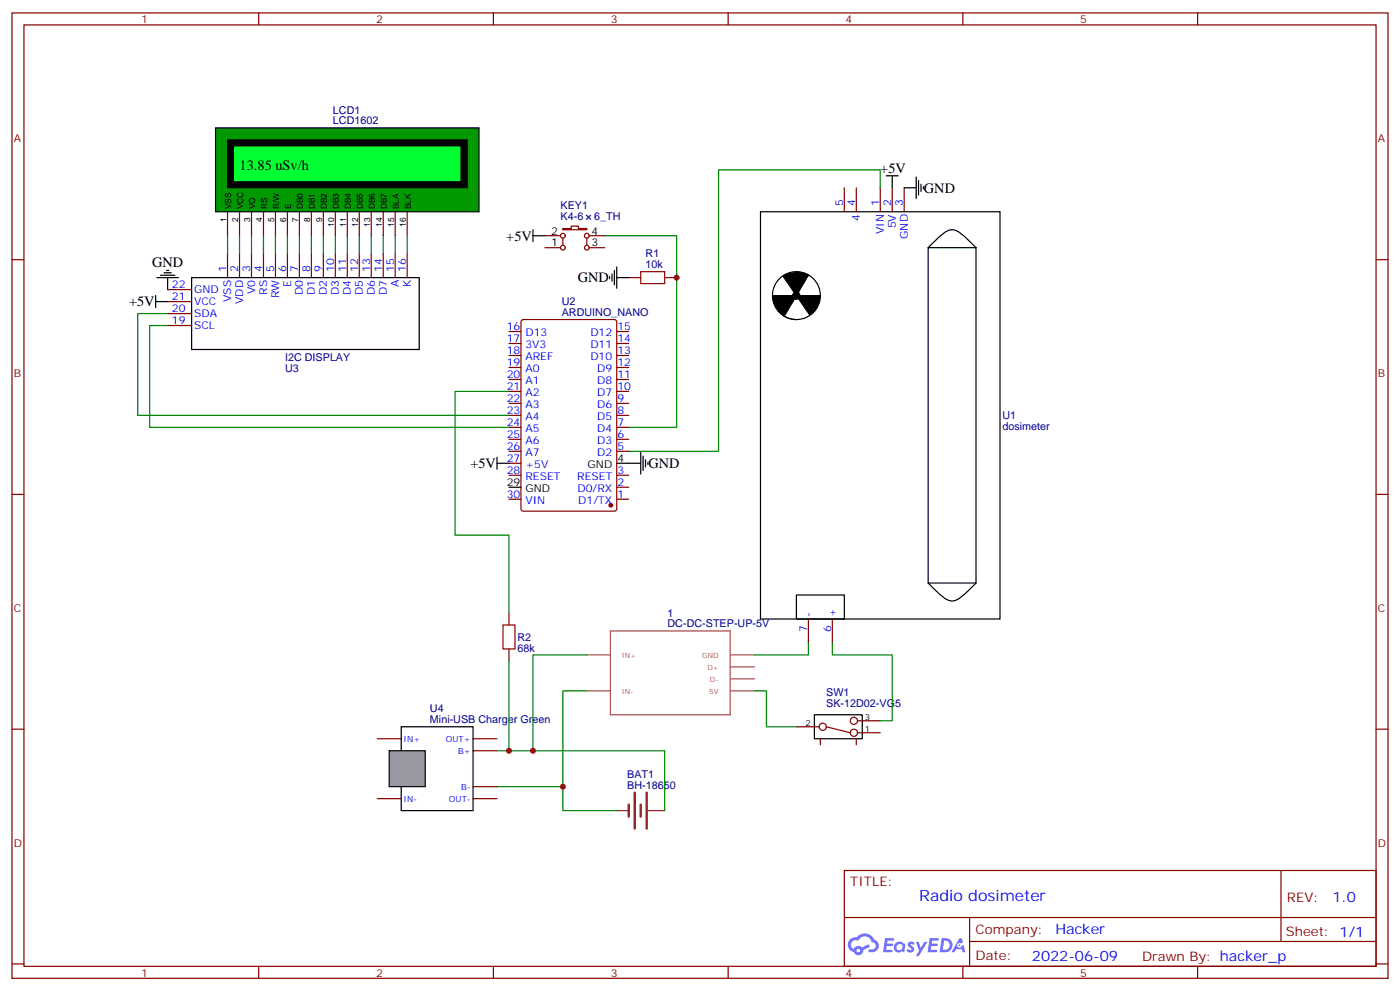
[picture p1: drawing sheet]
<svg xmlns="http://www.w3.org/2000/svg" width="412mm" height="292mm" viewBox="0 0 412 292" stroke-linecap="round" stroke-linejoin="round" font-family="sans-serif">
<g fill="none" stroke="#870000" stroke-width=".35">
<path d="M3.5 3.8h405.4v284.3h-405.4zM7.1 7.3h398.2v277.3h-398.2zM76.2 3.8v3.5M145.3 3.8v3.5M214.5 3.8v3.5M283.6 3.8v3.5M352.8 3.8v3.5M3.5 76.5h3.6M405.3 76.5h3.6M3.5 145.6h3.6M405.3 145.6h3.6M3.5 214.8h3.6"/>
<path d="M405.3 214.8h3.6M248.7 256.4h156.6v28.2h-156.6zM377.3 256.4v20.9M248.7 270.2h156.5M285.6 277.3h119.6M285.6 270.2v14.2M3.5 283.9h3.6M76.2 284.6v3.5M145.3 284.6v3.5M214.5 284.6v3.5M283.6 284.6v3.5M352.8 284.6v3.5"/>
<path d="M405.3 283.9h3.6"/>
</g>
<g fill="#5487ff">
<path d="M267.7 277.6a1.22 1.22 0 0 1 1.7 .2l-.4 .6a.47 .47 0 0 0-.3-.4 .47 .47 0 0 0-.5 .2l.1 .2a1.14 1.14 0 0 1 .8 1.8 1.14 1.14 0 0 1-1.9 0l-.2-.2 .5-.6 .7 .5a.29 .29 0 0 0 .3-.3 .29 .29 0 0 0-.2-.3 1.04 1.04 0 0 1-.6-1.7z"/>
<path d="M260.7 276.3h2.4l.3 .2-.2 .5-1.8 .1-.1 .8h1.5l.3 .4-.3 .4h-1.6l-.2 1.1h1.7l.2 .3-.2 .3-2.6 .1z"/>
<path d="M273.8 276.3h2.4l.3 .2-.1 .5-1.8 .1-.2 .8h1.6l.3 .4-.4 .4h-1.6l-.1 1.1h1.7l.2 .3-.2 .3-2.6 .1z"/>
<path d="M282.6 276.3h.7l.3 1.3-.6 .3a.69 .69 0 0 0-1 .3 .69 .69 0 0 0 .4 .9 .69 .69 0 0 0 .9-.6l.5-.2 .6 2.2h-.8l-.2-.9h-1.8l-.5 .9h-.8z"/>
<path d="M269.8 277.4h.8l.6 1.8 1.1-1.8h.9l-2.6 4.2h-.8l.9-1.5z"/>
<path d="M277.4 276.3l-.6 4.2h1.3a2.11 2.11 0 0 0 2.5-2.1 2.11 2.11 0 0 0-2.5-2.1zM278.1 277.1a1.39 1.39 0 0 1 1.7 1.4 1.39 1.39 0 0 1-1.8 1.3h-.3z"/>
<path d="M263.7 277.9a1.54 1.54 0 0 0-.1 2.2 1.54 1.54 0 0 0 2.2 .1l.6 .3 .3-2.3-.2-.3h-.4a1.49 1.49 0 0 0-2.4 0zM264 278.9a.94 .94 0 0 1 1.8 0 .94 .94 0 0 1-1.8 0z"/>
<path d="M250.4 276.7a2.18 2.18 0 0 0 1.1 3.7 1.44 1.44 0 0 0 1.6 .9 1.44 1.44 0 0 0 1.2-1.4l2-1.1-.5-.7-1.9 1a1.47 1.47 0 0 0-2.4 .4 1.39 1.39 0 0 1-.7-1.9 1.39 1.39 0 0 1 2-.5 2.12 2.12 0 0 1 2.2-1.3 2.12 2.12 0 0 1 1.9 1.7 1.14 1.14 0 0 1 1.1 1.4 1.14 1.14 0 0 1-1.7 .7 .43 .43 0 0 0-.5 .4 .43 .43 0 0 0 .4 .5 1.98 1.98 0 0 0 2.5-1.2 1.98 1.98 0 0 0-1.2-2.6 3.1 3.1 0 0 0-5.3-.6l-.9 .1zM252.3 280a.55 .55 0 0 1 1.1 0 .55 .55 0 0 1-1.1 0z"/>
<circle cx="282.6" cy="278.4" r=".26"/>
</g>
<g fill="none" stroke="#000" stroke-width=".35">
<path d="M224 62.4h70.6v119.9h-70.6zM273.4 73h14.1v98.7h-14.1zM273.4 73l2.6-2.6a8.1 8.1 0 0 1 4.5-2.7 6.7 6.7 0 0 1 4.4 2.7l2.6 2.6M227.5 87.1h14.2h-.4M230.6 92.9l1.6 .8 2.4 .4M230.7 81.4l7.8 11.3M230.9 81.1l.5 1.2 .7 .3 1.6 2 .6 1.3 .7-1.2-.3 1.3 .6-.5-.4 .3 .6-1.4-.4 1.1 .4-.9v.3l-.4 .9 .4-.9v.3l-.3 .7v-.4l.9-1.3-.9 1.1v-1.2l-.6 1.4v-1.3v1.1v-1l-.2 1.1-.3-1v1l-.1-1.1 .4 1.7 .1-1.7-.2 1.2-.4-1.3-.1 1-.2-.8 .3 1.7 .1-.6-.5-1.1-.4-.2 .3 .9-.4-1.6v1l-1.8-3.5 .3 1.3 1 1.2h.2l.1-.2-.6-.9 1.1 1.4-.3-1.1 .5 1.3-.7-1.5 .5 .4 .5 1.1 .2-1-.3 1.5-.2-1.1a.99 .99 0 0 0 1.1 .7l.2-1.2-.6 1.2-.2-1.1 .4 1.3 .6-1.4 .1 1-.1-1.1-.4 1.4v-1.2l.1 .9 .9-.7-.5 1.5 .2-1.5-.6 1.1 .3-.8-.4 1.2 1.1-1.3-.2 .9 .7-1.3-1 1.6 .7-1.2 .4-.3-.3 .9 .4-.9-1.1 1M231.2 81.1l3-.8 2.1 .1 .9 .4-2.3-.3-3 .6a.33 .33 0 0 0-.4 .2 .33 .33 0 0 0 .3 .4l.2 .5-.3-1 .6 2.1v-2.4v1.2l-.5-.6h1.1l-.7-.2v.5l.4-.1a.53 .53 0 0 0-.5-.5 .53 .53 0 0 0-.6 .4 1.16 1.16 0 0 0 1.2 .4 1.16 1.16 0 0 0 .8-.9l-.5-.1-.3 .2-.2 1.1a.54 .54 0 0 0 .6 0 .54 .54 0 0 0 .2-.6l-.1-.7a.64 .64 0 0 0-.6 .2 .64 .64 0 0 0-.2 .6l.6-1.1-.6 1.7 .7-1.2-.4 1.4 .6-1.6-.2 1.7 .5-1.7-.5 1.8 .2-2.3 .3 .4 .7-.1-.9 .2 1.3-.3h1.4l-2 .2-.5 .6 2.1-.7 1.2 .2-1.6 .3 1-.2 .5 .3-.4 .3 .2-.7-.4 1.7 .4-1-1.3 1.4 .8-1.6-.8 1.8 1.1-1.7h-.3l-1 .8 1.2-1.1-.4 .2-.9 1.8 .9-2.6-1.1 2 .7-2-1 2.8-.4-3 1 1.6 .1-.3-.2-.9-.9 1.2-.3 .8 1.1-1.9v1.6v-.2M232.6 87.3l-1.5 .6h-1l-.1-.2a.96 .96 0 0 1 1.2-.1h.4l-1.3 .2-.1-.2-.8-.3 1-.1 .2 .1-2.7 .2 .3 1.6-.3-.5v-.2l1.6 3.5 .8-.7-.5 .2-.3 .3 .9-.2 .5-.4-1.4 .2-1.3-3.5 .6 2.3-.5-2.2 1.9 .1 1.7-.3h1.3l-1.1 .7-1.3 1.4 .9-1.5-1.4 1.6 .1-.8-.2-.2-.4 .2-.4 .9v.3h.2a.75 .75 0 0 0 .5-.9 .75 .75 0 0 0-.8-.6 2 2 0 0 0 1.2 2.1 1.64 1.64 0 0 0-.4-2.2l-.3 .2v.7M232.8 87.9l-1.3 .6 1-.7-2.4 .6 1.9-.6-1.5 .7 .1 .3 .2-.4 .7 .1-.7 .4h-.2l.8-.6h-1.6l.5 .6-.1 .2h-.4l-.6-.9 .3 1.2-.1-.6 .2-.7 .2 2 .6 .2-.4-.3 1.2-.6-1 .1-.9 .3h1.3l1.1-.6-1.1 .8 1.8-1.6-.9 .9-.2 .5 1.6-1.7-.4 .4-1 1.7 1-1.8-.2 .5 .3-.8-.8 1.9-.1-.7-.4 1.1 .2-.7-.1 1.1 .6-1.2-.2 .6v-.9l-1.7 1.4 1.1-.4-1.2 .3 1.1-.5-.5 .5 .5-.6-1.3 .7 .6-.4-1 .2v.2l.3 .1a1.04 1.04 0 0 0 1.4-.1l.2-.2-1.3 .5-.4-.1-1-2.5 .1-.5 .5 1.4-.1-1.1M232.9 87.3l-5.2 .1 .8 .4h2.9l1.5-.5h.7l-1.1 .4 1-.2-.8 1.3 .2-.6 .7-.4-.8 1.5 .9-1.5-.6 .3-1.3 2.7 .8-1.5-1.6 2 .5-.6a1.1 1.1 0 0 1-.7 1.1l.6-1-.7 1-.9 .3 1.2-.4-.1 .2h-.4l.3-.2-.8 .2 .6-.1 .1 .5 1.1-1-1 1.3-1-.7 1.2 .8 1.4-2-.6 .7 .4-.9v-.3l-.6 1.1 .5-1.1-.2 .5 1.1-1.8-.4 1 .6-1.1-.4 .8 .5-.4 .6-1.3-.7 .7 .5-.7M234.4 86.3l-.2 .1h.5h-.2l-.1 .2h.3l-1.1 .2 .3 .1v-.4h.2l.3 .5h-.3v.3l-.3-.1 .3 .4 .2-.4 .2 .1 .2 .4-.2 .2 .4-.2-.3-.2-.1 .2 .5 .1 .5-.5h-.5l.4-.2-.3-.6v.4l.1 .1 .1-.3 .1 .2"/>
<path d="M234.6 80.9l-.3 2.1 .5-1.7v.2l-.3 1.4-.6-1.3-.1 1.7v-1.8l-.3 .2-.1 .7v-.4v.5l.3 .3 .3-.3 .1 .7-.3-.4h-.6l.2 .2 .5 .1-.1-.4h.3M235.8 87.1l1.3 .3 4.5-.1h-6l.7 1-1.1-.6 .8 1-.4-1.2 1.8 .2h-1.7l.2 .1 2.9-.1-3.1 .5 .8 .5 .4 .7-.1-.1a.77 .77 0 0 1-.9-.9l.8 .7 .3 1-.7-.9 1.2 1.4 .4 .8-.6-1 1.4 2.1 1.5-1.8-.3 .8-.5 .5 1.2-1.4 .9-3.1-.4 1.4-.7 1.8-.4 .4 1.2-3.5-.8 2.3-1.7 2 .8-.6-.6 .8-.6-1.6-1.9-2.1 .6 1.1 .9 .8 .7 1.3-.4-.7-.7-.4-.5-.9 1.1 1.6-.6-1.7 .9 1.8-.3-.1v-.2a1.34 1.34 0 0 1 1.5-.7v.5l-.4 .4-.3-1-.1 .9 .2-.9-.2 .9-.3-.7 .1 .8 .5-.7-.2 1.1 .6-1.1-.6 .9 .3-.7 1-1-.1 .3-.4 .7 .8-2.2-.2 1.2 .5-1.5-.3 .7 .2-1.1-.3 .8-.1 .2 .7-1.2-1.5 2.7 .4-1.4 .7-1.2-1.2 1.5-.7 1.5 1.5-2.2-1.1 2.1v-1.5l-.6 1.1 .8-1.3 .7-.6-1.5 1.9 1.4-2-1.6 1.4 1.3-1.4-.3 .2-1.1 1.3v-.6l.6-1-1.1 .8 .2-.8-.8 .6 .2-.8-.8 .5 .2-.4v.4l1 .6 .2 .6v-.3M236.5 88.1l1.1 1.5-.6-1.4-.2 .1 .6 1.3-.9-.8a.82 .82 0 0 1 .8-1 .82 .82 0 0 1 .8 .9l.1 1.1-.8-1.5 .6 1.4-.1-1.8 .4 2-.7-.5 .9 1-.3-1 .3-.3-.2 .9-.1-.9M237.3 87.7l3.4-.2-3.7 .6 3.5-.3-2.3 .3 1-.6h.2l-1.2 1.2 1.3-.4-1.1 .7 .1-.2M237.3 81l-1.7 2 1.2-1.2 .3-.9h.5l-1.4 1.9-.2 .8 .7-.8 .7-1.4 .5-.5-1.8 2.9 1-1.4-.3 .7-1.5 1.6 .8-1.1-.2 .5M238.1 81.1l-7 12M238.8 88.1l-.2 1 .4 .7-.2-1.6 .4-.4-.1 1.1v-.4M181.7 136.5h3.5M149.9 143.5h3.6M234.6 175.3h14.1v7h-14.1zM273.4 171.7l2.6 2.6a8.1 8.1 0 0 0 4.5 2.7 6.7 6.7 0 0 0 4.4-2.7l2.6-2.6"/>
<circle cx="234.6" cy="87.1" r="1.06"/>
<circle cx="234.6" cy="87.1" r="7.1"/>
</g>
<g fill="none" stroke="#870000" stroke-width=".35">
<path d="M248.7 55.3v7.1M252.2 55.3v7.1M259.3 55.3v7.1M262.8 55.3v7.1M266.3 55.3v7.1M149.9 97.6h3.6M153.7 94.3l.5-.2h26.8l.6 .5 .1 55.3-.5 .6-27 .1-.7-.5v-55.3zM181.7 97.6h3.5M149.9 118.8h3.6M149.9 115.3h3.6M149.9 111.8h3.6M149.9 108.2h3.6"/>
<path d="M149.9 104.7h3.6M149.9 101.2h3.6M181.7 118.8h3.5M181.7 115.3h3.5M181.7 111.8h3.5M181.7 108.2h3.5M181.7 104.7h3.5M181.7 101.2h3.5M149.9 140h3.6M149.9 132.9h3.6M149.9 129.4h3.6M149.9 125.9h3.6"/>
<path d="M149.9 122.3h3.6M149.9 136.5h3.6M181.7 140h3.5M181.7 132.9h3.5M181.7 129.4h3.5M181.7 125.9h3.5M181.7 122.3h3.5M149.9 147h3.6M181.7 147h3.5M181.7 143.5h3.5M238.1 182.3v7.1M245.2 182.3v7.1"/>
</g>
<circle cx="179.9" cy="148.8" r=".53" fill="#870000" stroke="#870000" stroke-width=".35"/>
<path d="M63.5 37.7h77.6v24.7h-77.6z" fill="#090" stroke="#000" stroke-width=".35"/>
<g fill="none" stroke="#870000" stroke-width=".35">
<path d="M67 62.4v7M70.6 62.4v7M74.1 62.4v7M77.6 62.4v7M81.1 62.4v7M84.7 62.4v7M88.2 62.4v7M91.7 62.4v7M95.2 62.4v7M98.8 62.4v7M102.3 62.4v7M105.8 62.4v7"/>
<path d="M109.4 62.4v7M112.9 62.4v7M116.4 62.4v7M119.9 62.4v7"/>
</g>
<path d="M67 41.2h70.6v14.1h-70.6z" fill="#000" stroke="#000" stroke-width=".35"/>
<path d="M68.8 43h67v10.6h-67z" fill="none" stroke="#000" stroke-width=".35"/>
<path d="M68.8 43h67v10.6h-67z" fill="#0f3" stroke="#000" stroke-width=".35"/>
<path d="M56.4 81.8h67.1v21.1h-67.1zM118.2 214.1h21.1v24.7h-21.1z" fill="none" stroke="#000" stroke-width=".35"/>
<g fill="none" stroke="#870000" stroke-width=".35">
<path d="M67 74.7v7.1M70.6 74.7v7.1M74.1 74.7v7.1M77.6 74.7v7.1M81.1 74.7v7.1M84.7 74.7v7.1M88.2 74.7v7.1M91.7 74.7v7.1M95.2 74.7v7.1M98.8 74.7v7.1M102.3 74.7v7.1M105.8 74.7v7.1"/>
<path d="M109.4 74.7v7.1M112.9 74.7v7.1M116.4 74.7v7.1M119.9 74.7v7.1M49.4 85.3h7M49.4 88.8h7M49.4 92.4h7M49.4 95.9h7M111.1 217.6h7.1M139.3 217.6h7.1M111.1 235.2h7.1M139.3 235.2h7.1"/>
<path d="M139.3 231.7h7.1M139.3 221.1h7.1"/>
</g>
<path d="M67 69.4v5.3M70.6 69.4v5.3M74.1 69.4v5.3" fill="none" stroke="#008700" stroke-width=".35"/>
<path d="M114.7 221.1h10.5v10.6h-10.5z" fill="#999" stroke="#000" stroke-width=".35"/>
<path d="M172.9 192.9h6.9M179.8 185.8h35.3v24.7h-35.3zM215.3 192.9h6.9M215.3 196.4h6.9M215.3 200h6.9M172.9 203.5h6.9M215.3 203.5h6.9" fill="none" stroke="#a64a4a" stroke-width=".35"/>
<path d="M185.2 237v3.5M187 233.5v10.6M188.7 237v3.5M190.5 233.5v10.6" fill="none" stroke="#8c2424" stroke-width=".71"/>
<path d="M181.7 238.8h3.5M190.9 238.8h4.9" fill="none" stroke="#8c2424" stroke-width=".35"/>
<g fill="none" stroke="#008700" stroke-width=".35">
<path d="M259.3 55.3v-5.3h-47.6v82.9h-26.5M77.6 69.4v5.3M81.1 69.4v5.3M84.7 69.4v5.3M88.2 69.4v5.3M91.7 69.4v5.3M95.2 69.4v5.3M98.8 69.4v5.3M102.3 69.4v5.3M105.8 69.4v5.3M109.4 69.4v5.3M112.9 69.4v5.3"/>
<path d="M116.4 69.4v5.3M119.9 69.4v5.3M178.2 69.4h21.1v56.5h-14.1M49.4 95.9h-5.3v30h105.8M49.4 92.4h-8.8v29.9h109.3M149.9 115.3h-15.8v42.3h15.8v23M149.9 194.7v26.4M172.9 192.9h-15.9v28.2M238.1 189.4v3.5h-15.9M245.2 189.4v3.5h17.6v19.4h-3.5M172.9 203.5h-7.1v28.2M222.2 203.5h3.6v10.6h8.8"/>
<path d="M146.4 231.7h19.4v7.1h15.9M146.4 221.1h49.4v17.7"/>
</g>
<g fill="none" stroke="#000" stroke-width=".35">
<path d="M261.1 51.8h3.5M262.8 51.8v3.5M266.3 55.3h3.6M269.9 52.1v6.4M270.6 53.2v4.2M271.3 54.3v2.1M272 55v.7M49 79.7h.7M157 69.4h3.5M157 67.7v3.5M181 79.7v4.2M181.7 78.6v6.3"/>
<path d="M45.9 88.8h3.5M45.9 87.1v3.5M46.2 81.8h6.4M47.3 81.1h4.2M48.3 80.4h2.1M49.4 81.8v3.5M179.6 81.4v.7M180.3 80.7v2.1M181.7 81.8h3.5M146.4 136.5h3.5M146.4 134.7v3.5M185.2 136.5h3.5"/>
<path d="M188.7 133.3v6.3M189.4 134.3v4.3M190.1 135.4v2.1M190.9 136.1v.7M239.9 210.5h14.1v7.1h-14.1z"/>
</g>
<path d="M188.7 80h7.1v3.5h-7.1zM148.2 184.1h3.5v7h-3.5z" fill="none" stroke="#a10000" stroke-width=".35"/>
<g fill="none" stroke="#870000" stroke-width=".35">
<path d="M160.5 73h4.6M160.5 69.4h4.6M165.8 67.3h2.5v-.7h2.1v.7h2.5v.4h-7.1zM165.8 70.1v2.1M172.9 70.1v2.1M173.6 73h4.6M173.6 69.4h4.6M185.2 81.8h3.5M195.8 81.8h3.5M149.9 180.6v3.5M149.9 191.1v3.6M234.6 214.1h6.7"/>
<path d="M241.7 217.6v1.8M243.4 214.1l7.1 1.7M252.2 217.6v1.8M252.6 212.3h6.7M252.6 215.8h6.7"/>
<circle cx="165.8" cy="73" r=".71"/>
<circle cx="165.8" cy="69.4" r=".71"/>
<circle cx="172.9" cy="73" r=".71"/>
<circle cx="172.9" cy="69.4" r=".71"/>
<circle cx="242.4" cy="214.1" r="1.06"/>
<circle cx="251.5" cy="212.3" r="1.06"/>
<circle cx="251.5" cy="215.8" r="1.06"/>
</g>
<g fill="#c00">
<circle cx="157" cy="221.1" r=".88"/>
<circle cx="165.8" cy="231.7" r=".88"/>
<circle cx="199.3" cy="81.8" r=".88"/>
<circle cx="149.9" cy="221.1" r=".88"/>
</g>
<text font-size="4.6" fill="#00f" x="270.8" y="265.4">Radio dosimeter</text>
<g font-size="4.2">
<text x="70.6" y="50">13.85 uSv/h</text>
<text x="259.3" y="51.1">+5V</text>
<text x="272.2" y="56.8">GND</text>
<text x="149.1" y="70.8">+5V</text>
<text x="44.8" y="78.6">GND</text>
<text x="170.2" y="83.2">GND</text>
<text x="38" y="90.2">+5V</text>
<text x="138.5" y="137.9">+5V</text>
<text x="191" y="137.9">GND</text>
</g>
<g font-size="4.2" fill="#00f">
<text x="392.5" y="265.7">1.0</text>
<text x="310.9" y="275.2">Hacker</text>
<text x="304" y="283">2022-06-09</text>
</g>
<g font-size="3.9" fill="#800">
<text x="250.5" y="261">TITLE:</text>
<text x="379.1" y="265.7">REV:</text>
<text x="287.4" y="275.2">Company:</text>
<text x="378.7" y="275.8">Sheet: 1/1</text>
<text x="287.4" y="282.9">Date:</text>
<text x="336.4" y="282.9">Drawn By: hacker_p</text>
</g>
<g font-size="3.2" fill="#800">
<text x="41.6" y="6.8">1</text>
<text x="110.8" y="6.8">2</text>
<text x="179.9" y="6.8">3</text>
<text x="249.1" y="6.8">4</text>
<text x="318.2" y="6.8">5</text>
<text x="4.1" y="41.9">A</text>
<text x="405.9" y="41.9">A</text>
<text x="4.1" y="111.1">B</text>
<text x="405.9" y="111.1">B</text>
<text x="4.1" y="180.2">C</text>
<text x="405.9" y="180.2">C</text>
<text x="4.1" y="249.3">D</text>
<text x="405.9" y="249.3">D</text>
<text x="41.6" y="287.6">1</text>
<text x="110.8" y="287.6">2</text>
<text x="179.9" y="287.6">3</text>
<text x="249.1" y="287.6">4</text>
<text x="318.2" y="287.6">5</text>
</g>
<g font-size="3.2" fill="#000080">
<text x="98.1" y="33.7">LCD1</text>
<text x="98.1" y="36.6">LCD1602</text>
<text x="165.1" y="64.7">K4-6</text>
<text x="165.1" y="61.5">KEY1</text>
<text x="175" y="64.7">6_TH</text>
<text x="190.2" y="75.8">R1</text>
<text x="190.2" y="79">10k</text>
<text x="165.5" y="89.9">U2</text>
<text x="165.5" y="93.1">ARDUINO_NANO</text>
<text x="84" y="106.5">I2C DISPLAY</text>
<text x="84" y="109.6">U3</text>
<text x="295.3" y="123.4">U1</text>
<text x="295.3" y="126.6">dosimeter</text>
<text x="196.6" y="184.8">DC-DC-STEP-UP-5V</text>
<text x="196.6" y="181.6">1</text>
<text x="152.4" y="192">68k</text>
<text x="152.4" y="188.7">R2</text>
<text x="126.7" y="209.8">U4</text>
<text x="243.4" y="208.2">SK-12D02-VG5</text>
<text x="243.4" y="205.1">SW1</text>
<text x="126.7" y="213">Mini-USB Charger Green</text>
<text x="184.7" y="232.4">BH-18650</text>
<text x="184.7" y="229.2">BAT1</text>
</g>
<g font-size="3.2" fill="#00f">
<text x="248.4" y="60.6" transform="rotate(-90 248.4 60.6)">5</text>
<text x="251.9" y="60.6" transform="rotate(-90 251.9 60.6)">4</text>
<text x="253.3" y="65.1" transform="rotate(-90 253.3 65.1)">4</text>
<text x="258.9" y="60.6" transform="rotate(-90 258.9 60.6)">1</text>
<text x="262.5" y="60.6" transform="rotate(-90 262.5 60.6)">2</text>
<text x="266" y="60.6" transform="rotate(-90 266 60.6)">3</text>
<text x="260.3" y="69" transform="rotate(-90 260.3 69)">VIN</text>
<text x="263.9" y="67.3" transform="rotate(-90 263.9 67.3)">5V</text>
<text x="267.4" y="70.4" transform="rotate(-90 267.4 70.4)">GND</text>
<text x="66.7" y="80" transform="rotate(-90 66.7 80)">1</text>
<text x="70.2" y="80" transform="rotate(-90 70.2 80)">2</text>
<text x="73.7" y="80" transform="rotate(-90 73.7 80)">3</text>
<text x="77.3" y="80" transform="rotate(-90 77.3 80)">4</text>
<text x="80.8" y="80" transform="rotate(-90 80.8 80)">5</text>
<text x="84.3" y="80" transform="rotate(-90 84.3 80)">6</text>
<text x="87.8" y="80" transform="rotate(-90 87.8 80)">7</text>
<text x="91.4" y="80" transform="rotate(-90 91.4 80)">8</text>
<text x="94.9" y="80" transform="rotate(-90 94.9 80)">9</text>
<text x="98.4" y="80" transform="rotate(-90 98.4 80)">10</text>
<text x="102" y="80" transform="rotate(-90 102 80)">11</text>
<text x="105.5" y="80" transform="rotate(-90 105.5 80)">12</text>
<text x="109" y="80" transform="rotate(-90 109 80)">13</text>
<text x="112.5" y="80" transform="rotate(-90 112.5 80)">14</text>
<text x="116.1" y="80" transform="rotate(-90 116.1 80)">15</text>
<text x="119.6" y="80" transform="rotate(-90 119.6 80)">16</text>
<text x="50.6" y="84.9">22</text>
<text x="50.6" y="88.5">21</text>
<text x="57.1" y="86.4">GND</text>
<text x="57.1" y="89.9">VCC</text>
<text x="68.1" y="89" transform="rotate(-90 68.1 89)">VSS</text>
<text x="71.6" y="89.5" transform="rotate(-90 71.6 89.5)">VDD</text>
<text x="75.1" y="86.7" transform="rotate(-90 75.1 86.7)">V0</text>
<text x="78.7" y="86.9" transform="rotate(-90 78.7 86.9)">RS</text>
<text x="82.2" y="87.8" transform="rotate(-90 82.2 87.8)">RW</text>
<text x="85.7" y="84.5" transform="rotate(-90 85.7 84.5)">E</text>
<text x="89.3" y="86.9" transform="rotate(-90 89.3 86.9)">D0</text>
<text x="92.8" y="86.9" transform="rotate(-90 92.8 86.9)">D1</text>
<text x="96.3" y="86.9" transform="rotate(-90 96.3 86.9)">D2</text>
<text x="99.8" y="86.9" transform="rotate(-90 99.8 86.9)">D3</text>
<text x="103.4" y="86.9" transform="rotate(-90 103.4 86.9)">D4</text>
<text x="106.9" y="86.9" transform="rotate(-90 106.9 86.9)">D5</text>
<text x="110.4" y="86.9" transform="rotate(-90 110.4 86.9)">D6</text>
<text x="113.9" y="86.9" transform="rotate(-90 113.9 86.9)">D7</text>
<text x="117.5" y="84.6" transform="rotate(-90 117.5 84.6)">A</text>
<text x="121" y="84.7" transform="rotate(-90 121 84.7)">K</text>
<text x="50.6" y="92">20</text>
<text x="50.6" y="95.5">19</text>
<text x="57.1" y="93.4">SDA</text>
<text x="57.1" y="96.9">SCL</text>
<text x="149.2" y="97.3">16</text>
<text x="149.2" y="100.8">17</text>
<text x="154.8" y="99.1">D13</text>
<text x="173.9" y="99.1">D12</text>
<text x="181.9" y="100.8">14</text>
<text x="181.9" y="97.3">15</text>
<text x="149.2" y="104.4">18</text>
<text x="149.2" y="107.9">19</text>
<text x="154.8" y="102.6">3V3</text>
<text x="154.8" y="106.1">AREF</text>
<text x="173.9" y="106.1">D10</text>
<text x="173.9" y="102.6">D11</text>
<text x="181.9" y="107.9">12</text>
<text x="181.9" y="104.4">13</text>
<text x="149.2" y="111.4">20</text>
<text x="154.8" y="109.6">A0</text>
<text x="154.8" y="113.2">A1</text>
<text x="175.9" y="113.2">D8</text>
<text x="175.9" y="109.6">D9</text>
<text x="181.9" y="111.4">11</text>
<text x="149.2" y="114.9">21</text>
<text x="149.2" y="118.5">22</text>
<text x="154.8" y="116.7">A2</text>
<text x="175.9" y="116.7">D7</text>
<text x="181.9" y="118.5">9</text>
<text x="181.9" y="114.9">10</text>
<text x="149.2" y="122">23</text>
<text x="149.2" y="125.5">24</text>
<text x="154.8" y="120.2">A3</text>
<text x="154.8" y="123.8">A4</text>
<text x="175.9" y="123.8">D5</text>
<text x="175.9" y="120.2">D6</text>
<text x="181.9" y="125.5">7</text>
<text x="181.9" y="122">8</text>
<text x="149.2" y="129">25</text>
<text x="154.8" y="127.3">A5</text>
<text x="154.8" y="130.8">A6</text>
<text x="175.9" y="130.8">D3</text>
<text x="175.9" y="127.3">D4</text>
<text x="181.9" y="129">6</text>
<text x="149.2" y="132.6">26</text>
<text x="149.2" y="136.1">27</text>
<text x="154.8" y="134.3">A7</text>
<text x="154.8" y="137.9">+5V</text>
<text x="175.9" y="134.3">D2</text>
<text x="181.9" y="132.6">5</text>
<text x="149.2" y="139.6">28</text>
<text x="154.8" y="141.4">RESET</text>
<text x="170" y="141.4">RESET</text>
<text x="181.9" y="143.2">2</text>
<text x="181.9" y="139.6">3</text>
<text x="149.2" y="146.7">30</text>
<text x="154.8" y="148.4">VIN</text>
<text x="170.1" y="144.9">D0/RX</text>
<text x="170.3" y="148.4">D1/TX</text>
<text x="181.9" y="146.7">1</text>
<text x="239.2" y="181.6" transform="rotate(-90 239.2 181.6)">-</text>
<text x="246.2" y="181.6" transform="rotate(-90 246.2 181.6)">+</text>
<text x="237.8" y="186.1" transform="rotate(-90 237.8 186.1)">7</text>
<text x="244.8" y="186.1" transform="rotate(-90 244.8 186.1)">6</text>
</g>
<g font-size="3.2">
<text x="162.4" y="69.1">2</text>
<text x="174.3" y="69.1">4</text>
<text x="162.4" y="72.6">1</text>
<text x="174.3" y="72.6">3</text>
<text x="173.1" y="137.9">GND</text>
<text x="181.9" y="136.1">4</text>
<text x="149.2" y="143.2">29</text>
<text x="154.8" y="144.9">GND</text>
</g>
<g font-size="2.5">
<text x="66.7" y="65.5" transform="rotate(-90 66.7 65.5)">1</text>
<text x="68.1" y="61.7" transform="rotate(-90 68.1 61.7)">VSS</text>
<text x="70.2" y="65.5" transform="rotate(-90 70.2 65.5)">2</text>
<text x="71.6" y="61.7" transform="rotate(-90 71.6 61.7)">VCC</text>
<text x="73.7" y="65.5" transform="rotate(-90 73.7 65.5)">3</text>
<text x="75.1" y="61.7" transform="rotate(-90 75.1 61.7)">VO</text>
<text x="77.3" y="65.5" transform="rotate(-90 77.3 65.5)">4</text>
<text x="78.7" y="61.7" transform="rotate(-90 78.7 61.7)">RS</text>
<text x="80.8" y="65.5" transform="rotate(-90 80.8 65.5)">5</text>
<text x="82.2" y="61.7" transform="rotate(-90 82.2 61.7)">R/W</text>
<text x="84.3" y="65.5" transform="rotate(-90 84.3 65.5)">6</text>
<text x="85.7" y="61.7" transform="rotate(-90 85.7 61.7)">E</text>
<text x="87.8" y="65.5" transform="rotate(-90 87.8 65.5)">7</text>
<text x="89.3" y="61.7" transform="rotate(-90 89.3 61.7)">DB0</text>
<text x="91.4" y="65.5" transform="rotate(-90 91.4 65.5)">8</text>
<text x="92.8" y="61.7" transform="rotate(-90 92.8 61.7)">DB1</text>
<text x="94.9" y="65.5" transform="rotate(-90 94.9 65.5)">9</text>
<text x="96.3" y="61.7" transform="rotate(-90 96.3 61.7)">DB2</text>
<text x="99.8" y="61.7" transform="rotate(-90 99.8 61.7)">DB3</text>
<text x="103.4" y="61.7" transform="rotate(-90 103.4 61.7)">DB4</text>
<text x="106.9" y="61.7" transform="rotate(-90 106.9 61.7)">DB5</text>
<text x="110.4" y="61.7" transform="rotate(-90 110.4 61.7)">DB6</text>
<text x="113.9" y="61.7" transform="rotate(-90 113.9 61.7)">DB7</text>
<text x="117.5" y="61.7" transform="rotate(-90 117.5 61.7)">BLA</text>
<text x="121" y="61.7" transform="rotate(-90 121 61.7)">BLK</text>
<text x="98.4" y="66.9" transform="rotate(-90 98.4 66.9)">10</text>
<text x="102" y="66.9" transform="rotate(-90 102 66.9)">11</text>
<text x="105.5" y="66.9" transform="rotate(-90 105.5 66.9)">12</text>
<text x="109" y="66.9" transform="rotate(-90 109 66.9)">13</text>
<text x="112.5" y="66.9" transform="rotate(-90 112.5 66.9)">14</text>
<text x="116.1" y="66.9" transform="rotate(-90 116.1 66.9)">15</text>
<text x="119.6" y="66.9" transform="rotate(-90 119.6 66.9)">16</text>
<text x="237.3" y="213.7">2</text>
<text x="254.7" y="211.9">3</text>
<text x="254.7" y="215.5">1</text>
</g>
<g font-size="2.5" fill="#00f">
<text x="118.9" y="218.7">IN+</text>
<text x="131.4" y="218.7">OUT+</text>
<text x="134.9" y="222.2">B+</text>
<text x="135.8" y="232.8">B-</text>
<text x="118.9" y="236.3">IN-</text>
<text x="132.2" y="236.3">OUT-</text>
</g>
<g font-size="2.1" fill="#a54b4b">
<text x="183.2" y="193.9">IN+</text>
<text x="206.9" y="193.9">GND</text>
<text x="208.4" y="197.5">D+</text>
<text x="209.1" y="201">D-</text>
<text x="183.2" y="204.5">IN-</text>
<text x="208.9" y="204.5">5V</text>
</g>
</svg>
